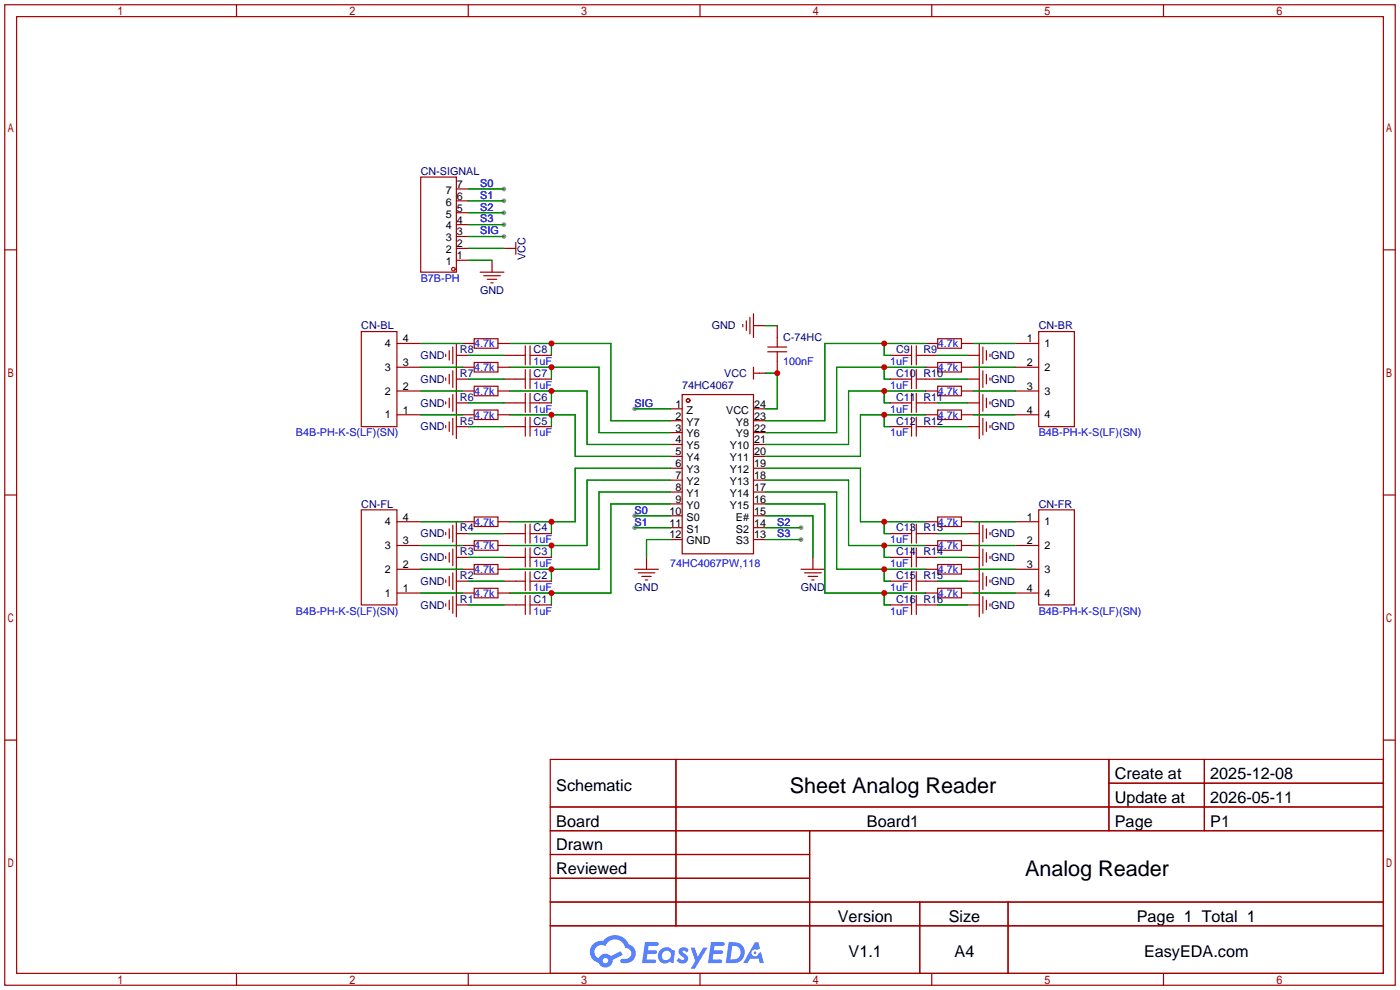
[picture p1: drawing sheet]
<svg xmlns="http://www.w3.org/2000/svg" width="299mm" height="212mm" viewBox="0 0 299 212" stroke-linecap="round" stroke-linejoin="round" font-family="sans-serif">
<g fill="#999">
<circle cx="107.7" cy="50.5" r=".51"/>
<circle cx="107.7" cy="48" r=".51"/>
<circle cx="107.7" cy="45.5" r=".51"/>
<circle cx="107.7" cy="42.9" r=".51"/>
<circle cx="107.7" cy="40.4" r=".51"/>
<circle cx="135.6" cy="112.8" r=".51"/>
<circle cx="171.2" cy="112.8" r=".51"/>
<circle cx="171.2" cy="115.3" r=".51"/>
<circle cx="135.6" cy="87.4" r=".51"/>
<circle cx="135.6" cy="110.2" r=".51"/>
</g>
<g fill="none" stroke="#a10000" stroke-width=".25">
<path d="M1 1h297.2v209.6h-297.2zM3.6 3.6h292.1v204.4h-292.1zM50.5 1v2.6M100.1 1v2.6M149.6 1v2.6M199.1 1v2.6M248.7 1v2.6M1 53.4h2.6M295.7 53.4h2.5M1 105.8h2.6M295.7 105.8h2.5M1 158.2h2.6"/>
<path d="M295.7 158.2h2.5M117.6 162.3h178.1v45.7h-178.1zM117.6 172.5h178.1M117.6 177.5h178.1M144.5 162.3v35.6M173 177.5v30.5M237 162.3v15.2M237 167.4h58.7M257.4 162.3v15.2M117.6 182.6h55.4M117.6 192.8h178.1M117.6 187.7h55.4"/>
<path d="M117.6 197.9h178.1M196.6 192.8v15.2M215.4 192.8v15.2M50.5 208v2.6M100.1 208v2.6M149.6 208v2.6M199.1 208v2.6M248.7 208v2.6"/>
</g>
<g fill="#5487ff">
<path d="M145.3 202.7a1.3 1.3 0 0 1 1.9 .3l-.4 .6a.54 .54 0 0 0-.9-.2l.1 .2a1.34 1.34 0 0 1 .9 1.8 1.47 1.47 0 0 1-2.3-.1l.5-.6 .8 .5a.31 .31 0 0 0 .4-.3 .31 .31 0 0 0-.3-.4 1.12 1.12 0 0 1-.7-1.8z"/>
<path d="M147.6 202.5h.9l.6 2 1.2-2h.9l-2.7 4.6h-.9l1-1.7z"/>
<path d="M137.8 201.4h1.7a1.31 1.31 0 0 1 1.2 .2 .4 .4 0 0 1-.3 .5l-1.8 .1-.1 .9h1.6a.4 .4 0 0 1 .4 .4 .4 .4 0 0 1-.5 .4h-1.6l-.2 1.2h1.4a.46 .46 0 0 1 .5 0 .46 .46 0 0 1 .1 .5l-.4 .2h-2.6z"/>
<path d="M151.9 201.4h1.7a1.32 1.32 0 0 1 1.2 .2 .39 .39 0 0 1-.3 .5l-1.8 .1-.1 .9h1.6a.4 .4 0 0 1 .4 .4 .4 .4 0 0 1-.4 .4h-1.7l-.2 1.2h1.4a.46 .46 0 0 1 .5 0 .46 .46 0 0 1 .1 .5l-.4 .2h-2.6z"/>
<path d="M161.3 201.4h.8l.3 1.3-.6 .4a.75 .75 0 0 0-1.1 .3 .75 .75 0 0 0 .5 1 .75 .75 0 0 0 .9-.7l.5-.2 .6 2.3h-.8l-.3-.9h-1.8l-.5 .9h-1z"/>
<path d="M155.7 201.4l-.6 4.4h1.5a2.27 2.27 0 0 0 2.6-2.2 2.27 2.27 0 0 0-2.7-2.2zM156.5 202.1a1.5 1.5 0 0 1 1.8 1.6 1.5 1.5 0 0 1-1.9 1.4h-.3z"/>
<path d="M141.2 203a1.6 1.6 0 0 0-.3 2.3 1.6 1.6 0 0 0 2.3 .2l.7 .3 .3-2.4-.1-.3-.5-.1a1.58 1.58 0 0 0-2.4 0zM141.8 203.5a.98 .98 0 0 1 1.6 .4 .98 .98 0 0 1-1.1 1.3 .94 .94 0 0 1-.9-.7 .94 .94 0 0 1 .4-1z"/>
<path d="M126.8 201.8a2.37 2.37 0 0 0 1.1 4 1.54 1.54 0 0 0 1.8 1 1.54 1.54 0 0 0 1.2-1.6l2.2-1.1-.5-.8-2 1a1.57 1.57 0 0 0-2.7 .5 1.5 1.5 0 0 1-.7-2.1 1.5 1.5 0 0 1 2.2-.5 2.23 2.23 0 0 1 2.3-1.4 2.23 2.23 0 0 1 2 1.8 1.16 1.16 0 0 1 1.2 1.1 1.16 1.16 0 0 1-1.1 1.2h-.7a.47 .47 0 0 0-.5 .4 .47 .47 0 0 0 .4 .5 2.17 2.17 0 0 0 2.5-.9 2.17 2.17 0 0 0-.3-2.7l-.8-.4a3.2 3.2 0 0 0-5.5-.7l-1.1 .1zM128.8 205.3a.6 .6 0 0 1 1.2 0 .6 .6 0 0 1-1.2 0z"/>
<circle cx="161.4" cy="203.6" r=".28"/>
</g>
<g fill="none" stroke="#a10000" stroke-width=".25">
<path d="M89.9 37.8h7.6v20.4h-7.6zM97.5 55.6h2.6M97.5 53.1h2.6M97.5 50.5h2.6M97.5 48h2.6M97.5 45.5h2.6M97.5 42.9h2.6M97.5 40.4h2.6M102.6 58.2h5.1M103.4 58.9h3.5M104.1 59.7h2.1M105.2 55.6v2.6"/>
<path d="M107.7 53.1h2.5M110.2 51.8v2.6M77.2 70.9h7.6v20.3h-7.6zM84.8 78.5h5.1M84.8 73.4h5.1M95.2 75.7v.5M96 74.9v2.1M96.8 74.2v3.5M96.8 79.2v3.6M97.5 75.9h2.6M97.5 73.4v20.3M98.8 78.5h2.5"/>
<path d="M98.8 73.4h2.5M101.3 77.5h5.1v2h-5.1zM101.3 72.4h5.1v2h-5.1zM104.9 60.5h.5M106.4 78.5h2.6M106.4 73.4h2.6M107.7 75.9h4.6M112.3 73.9v4.1M112.3 79v4.1M113.3 75.9h4.6M113.3 73.9v4.1M113.3 79v4.1"/>
<path d="M158.7 69.3v.5M159.5 68.6v2M160.3 67.8v3.6M161 69.6h2.6M161 67.1v5M161 78.5v2.5M161 79.8h2.6M164.1 74.2h4M164.1 75.2h4M166.1 69.6v4.6M166.1 75.2v4.6M190.2 75.9h4.6"/>
<path d="M194.8 73.9v4.1M194.8 79v4.1M195.8 75.9h4.6M195.8 73.9v4.1M195.8 79v4.1M197.9 78.5h2.5M197.9 73.4h2.5M200.4 72.4h5.1v2h-5.1zM200.4 77.5h5.1v2h-5.1zM205.5 78.5h2.5M205.5 73.4h2.5M206.8 75.9h2.5"/>
<path d="M209.3 73.4v20.3M210.1 74.2v3.5M210.1 79.2v3.6M210.8 74.9v2.1M211.6 75.7v.5M216.9 78.5h5.1M216.9 73.4h5.1M222 70.9h7.6v20.3h-7.6zM84.8 88.6h5.1M84.8 83.6h5.1M95.2 80.8v.5M95.2 85.9v.5"/>
<path d="M95.2 90.9v.5M96 80v2M96 85.1v2M96 90.2v2M96.8 84.3v3.6M96.8 89.4v3.6M97.5 91.2h2.6M97.5 86.1h2.6M97.5 81h2.6M98.8 88.6h2.5M98.8 83.6h2.5M101.3 87.6h5.1v2.1h-5.1z"/>
<path d="M101.3 82.5h5.1v2.1h-5.1zM106.4 88.6h2.6M106.4 83.6h2.6M107.7 91.2h4.6M107.7 86.1h4.6M107.7 81h4.6M112.3 84.1v4M112.3 89.2v4M113.3 84.1v4M113.3 89.2v4M113.3 91.2h4.6M113.3 86.1h4.6"/>
<path d="M113.3 81h4.6M143.3 87.4h2.5M143.3 89.9h2.5M143.3 92.5h2.5M143.3 95h2.5M143.3 97.5h2.5M145.8 84.3h15.2v34.1h-15.2zM161 87.4h2.6M161 89.9h2.6M161 92.5h2.6M161 95h2.6M161 97.5h2.6"/>
<path d="M190.2 91.2h4.6M190.2 86.1h4.6M190.2 81h4.6M194.8 84.1v4M194.8 89.2v4M195.8 84.1v4M195.8 89.2v4M195.8 91.2h4.6M195.8 86.1h4.6M195.8 81h4.6M197.9 88.6h2.5M197.9 83.6h2.5"/>
<path d="M200.4 82.5h5.1v2.1h-5.1zM200.4 87.6h5.1v2.1h-5.1zM205.5 88.6h2.5M205.5 83.6h2.5M206.8 91.2h2.5M206.8 86.1h2.5M206.8 81h2.5M210.1 84.3v3.6M210.1 89.4v3.6M210.8 80v2M210.8 85.1v2M210.8 90.2v2"/>
<path d="M211.6 80.8v.5M211.6 85.9v.5M211.6 90.9v.5M216.9 88.6h5.1M216.9 83.6h5.1M77.2 109h7.6v20.3h-7.6zM84.8 116.6h5.1M84.8 111.5h5.1M95.2 113.8v.5M95.2 118.9v.5M96 113v2.1M96 118.1v2"/>
<path d="M96.8 112.3v3.5M96.8 117.3v3.6M97.5 111.5v20.3M97.5 119.1h2.6M97.5 114h2.6M98.8 116.6h2.5M98.8 111.5h2.5M101.3 115.6h5.1v2h-5.1zM101.3 110.5h5.1v2h-5.1zM106.4 116.6h2.6M106.4 111.5h2.6M107.7 119.1h4.6"/>
<path d="M107.7 114h4.6M112.3 112v4.1M112.3 117.1v4.1M113.3 112v4.1M113.3 117.1v4.1M113.3 119.1h4.6M113.3 114h4.6M138.2 119.1v2.6M143.3 100.1h2.5M143.3 102.6h2.5M143.3 105.2h2.5M143.3 107.7h2.5"/>
<path d="M143.3 110.2h2.5M143.3 112.8h2.5M143.3 115.3h2.5M161 100.1h2.6M161 102.6h2.6M161 105.2h2.6M161 107.7h2.6M161 110.2h2.6M161 112.8h2.6M161 115.3h2.6M173.7 119.1v2.6M190.2 119.1h4.6"/>
<path d="M190.2 114h4.6M194.8 112v4.1M194.8 117.1v4.1M195.8 112v4.1M195.8 117.1v4.1M195.8 119.1h4.6M195.8 114h4.6M197.9 116.6h2.5M197.9 111.5h2.5M200.4 110.5h5.1v2h-5.1zM200.4 115.6h5.1v2h-5.1zM205.5 116.6h2.5"/>
<path d="M205.5 111.5h2.5M206.8 119.1h2.5M206.8 114h2.5M209.3 111.5v20.3M210.1 112.3v3.5M210.1 117.3v3.6M210.8 113v2.1M210.8 118.1v2M211.6 113.8v.5M211.6 118.9v.5M216.9 116.6h5.1M216.9 111.5h5.1"/>
<path d="M222 109h7.6v20.3h-7.6zM84.8 121.7h5.1M84.8 126.7h5.1M95.2 124v.5M95.2 129v.5M96 123.2v2M96 128.3v2M96.8 122.4v3.6M96.8 127.5v3.6M97.5 129.3h2.6M97.5 124.2h2.6M98.8 121.7h2.5"/>
<path d="M98.8 126.7h2.5M101.3 125.7h5.1v2.1h-5.1zM101.3 120.6h5.1v2.1h-5.1zM106.4 121.7h2.6M106.4 126.7h2.6M107.7 129.3h4.6M107.7 124.2h4.6M112.3 122.2v4M112.3 127.3v4M113.3 129.3h4.6M113.3 122.2v4M113.3 127.3v4"/>
<path d="M113.3 124.2h4.6M135.6 121.7h5.1M136.4 122.4h3.6M137.2 123.2h2M137.9 124h.5M171.2 121.7h5.1M172 122.4h3.5M172.7 123.2h2.1M173.5 124h.5M190.2 129.3h4.6M190.2 124.2h4.6M194.8 122.2v4"/>
<path d="M194.8 127.3v4M195.8 122.2v4M195.8 127.3v4M195.8 129.3h4.6M195.8 124.2h4.6M197.9 121.7h2.5M197.9 126.7h2.5M200.4 120.6h5.1v2.1h-5.1zM200.4 125.7h5.1v2.1h-5.1zM205.5 121.7h2.5M205.5 126.7h2.5M206.8 129.3h2.5"/>
<path d="M206.8 124.2h2.5M210.1 122.4v3.6M210.1 127.5v3.6M210.8 123.2v2M210.8 128.3v2M211.6 124v.5M211.6 129v.5M216.9 121.7h5.1M216.9 126.7h5.1"/>
<circle cx="96.9" cy="57.5" r=".38"/>
<circle cx="147.1" cy="85.6" r=".38"/>
</g>
<g fill="none" stroke="#008700" stroke-width=".25">
<path d="M100.1 50.5h7.6M100.1 48h7.6M100.1 45.5h7.6M100.1 42.9h7.6M100.1 40.4h7.6M100.1 53.1h7.6M100.1 55.6h5.1M89.9 78.5h8.9M89.9 73.4h8.9M100.1 75.9h7.6M109 73.4h21.6v16.5h12.7M109 78.5h19v14h15.3"/>
<path d="M117.9 73.4v2.5M117.9 78.5v2.5M163.6 79.8h2.5v7.6h-2.5M163.6 69.6h2.5M189 73.4v2.5h1.2M189 78.5v2.5h1.2M197.9 78.5h-19.1v14h-15.2M197.9 73.4h-21.6v16.5h-12.7M200.4 75.9h6.4M208 78.5h8.9M208 73.4h8.9M89.9 88.6h8.9"/>
<path d="M89.9 83.6h8.9M100.1 91.2h7.6M100.1 86.1h7.6M100.1 81h7.6M109 83.6h16.5v11.4h17.8M109 88.6h13.9v8.9h20.4M117.9 83.6v2.5M117.9 88.6v2.6M135.6 87.4h7.7M189 83.6v2.5h1.2M189 88.6v2.6h1.2M197.9 88.6h-14v8.9h-20.3"/>
<path d="M197.9 83.6h-16.5v11.4h-17.8M200.4 91.2h6.4M200.4 86.1h6.4M200.4 81h6.4M208 88.6h8.9M208 83.6h8.9M89.9 116.6h8.9M89.9 111.5h8.9M100.1 119.1h7.6M100.1 114h7.6M117.9 111.5v2.5M117.9 116.6v2.5"/>
<path d="M135.6 112.8h7.7M135.6 110.2h7.7M143.3 115.3h-5.1v3.8M143.3 107.7h-12.7v19h-21.6M143.3 105.2h-15.3v16.5h-19M143.3 102.6h-17.8v14h-16.5M143.3 100.1h-20.4v11.4h-13.9M163.6 115.3h7.6M163.6 112.8h7.6M163.6 110.2h10.1v8.9M163.6 107.7h12.7v19h21.6M163.6 105.2h15.2v16.5h19.1"/>
<path d="M163.6 102.6h17.8v14h16.5M163.6 100.1h20.3v11.4h14M189 111.5v2.5h1.2M189 116.6v2.5h1.2M200.4 119.1h6.4M200.4 114h6.4M208 116.6h8.9M208 111.5h8.9M89.9 126.7h8.9M89.9 121.7h8.9M100.1 129.3h7.6M100.1 124.2h7.6"/>
<path d="M117.9 121.7v2.5M117.9 126.7v2.6M189 121.7v2.5h1.2M189 126.7v2.6h1.2M200.4 129.3h6.4M200.4 124.2h6.4M208 126.7h8.9M208 121.7h8.9"/>
</g>
<g fill="#c00">
<circle cx="166.1" cy="79.8" r=".63"/>
<circle cx="117.9" cy="126.7" r=".63"/>
<circle cx="117.9" cy="121.7" r=".63"/>
<circle cx="117.9" cy="116.6" r=".63"/>
<circle cx="117.9" cy="111.5" r=".63"/>
<circle cx="117.9" cy="88.6" r=".63"/>
<circle cx="117.9" cy="83.6" r=".63"/>
<circle cx="117.9" cy="78.5" r=".63"/>
<circle cx="117.9" cy="73.4" r=".63"/>
<circle cx="189" cy="126.7" r=".63"/>
<circle cx="189" cy="121.7" r=".63"/>
<circle cx="189" cy="116.6" r=".63"/>
<circle cx="189" cy="111.5" r=".63"/>
<circle cx="189" cy="88.6" r=".63"/>
<circle cx="189" cy="83.6" r=".63"/>
<circle cx="189" cy="78.5" r=".63"/>
<circle cx="189" cy="73.4" r=".63"/>
</g>
<g font-size="4.6">
<text x="168.8" y="169.4">Sheet Analog Reader</text>
<text x="219.1" y="187.2">Analog Reader</text>
</g>
<g font-size="3.5">
<text x="238.3" y="166.5">Create at</text>
<text x="258.7" y="166.5">2025-12-08</text>
<text x="118.9" y="169.1">Schematic</text>
<text x="238.3" y="171.6">Update at</text>
<text x="258.7" y="171.6">2026-05-11</text>
<text x="118.9" y="176.7">Board</text>
<text x="185.3" y="176.7">Board1</text>
<text x="238.3" y="176.7">Page</text>
<text x="258.7" y="176.7">P1</text>
<text x="118.9" y="181.8">Drawn</text>
<text x="118.9" y="186.8">Reviewed</text>
<text x="179.1" y="197">Version</text>
<text x="202.8" y="197">Size</text>
<text x="243" y="197">Page 1 Total 1</text>
<text x="181.4" y="204.6">V1.1</text>
<text x="204" y="204.6">A4</text>
<text x="244.5" y="204.6">EasyEDA.com</text>
</g>
<g font-size="2.3" fill="#000080">
<text x="89.9" y="37.4">CN-SIGNAL</text>
<text x="112.3" y="55.5" transform="rotate(-90 112.3 55.5)">VCC</text>
<text x="102.6" y="62.8">GND</text>
<text x="77.2" y="70.4">CN-BL</text>
<text x="152.1" y="70.4">GND</text>
<text x="222" y="70.4">CN-BR</text>
<text x="89.9" y="76.8">GND</text>
<text x="98.3" y="75.5">R8</text>
<text x="114" y="75.5">C8</text>
<text x="167.4" y="72.9">C-74HC</text>
<text x="191.5" y="75.5">C9</text>
<text x="197.4" y="75.5">R9</text>
<text x="211.8" y="76.8">GND</text>
<text x="89.9" y="81.8">GND</text>
<text x="98.3" y="80.6">R7</text>
<text x="114" y="80.6">C7</text>
<text x="145.8" y="83.1">74HC4067</text>
<text x="154.8" y="80.6">VCC</text>
<text x="191.5" y="80.6">C10</text>
<text x="197.4" y="80.6">R10</text>
<text x="211.8" y="81.8">GND</text>
<text x="89.9" y="86.9">GND</text>
<text x="98.3" y="85.6">R6</text>
<text x="114" y="85.6">C6</text>
<text x="191.5" y="85.6">C11</text>
<text x="197.4" y="85.6">R11</text>
<text x="211.8" y="86.9">GND</text>
<text x="89.9" y="92">GND</text>
<text x="98.3" y="90.7">R5</text>
<text x="114" y="90.7">C5</text>
<text x="191.5" y="90.7">C12</text>
<text x="197.4" y="90.7">R12</text>
<text x="211.8" y="92">GND</text>
<text x="77.2" y="108.5">CN-FL</text>
<text x="98.3" y="113.6">R4</text>
<text x="114" y="113.6">C4</text>
<text x="191.5" y="113.6">C13</text>
<text x="197.4" y="113.6">R13</text>
<text x="222" y="108.5">CN-FR</text>
<text x="89.9" y="119.9">GND</text>
<text x="89.9" y="114.9">GND</text>
<text x="98.3" y="118.7">R3</text>
<text x="114" y="118.7">C3</text>
<text x="191.5" y="118.7">C14</text>
<text x="197.4" y="118.7">R14</text>
<text x="211.8" y="114.9">GND</text>
<text x="211.8" y="119.9">GND</text>
<text x="89.9" y="125">GND</text>
<text x="98.3" y="123.7">R2</text>
<text x="114" y="123.7">C2</text>
<text x="191.5" y="123.7">C15</text>
<text x="197.4" y="123.7">R15</text>
<text x="211.8" y="125">GND</text>
<text x="89.9" y="130.1">GND</text>
<text x="98.3" y="128.8">R1</text>
<text x="114" y="128.8">C1</text>
<text x="135.6" y="126.3">GND</text>
<text x="171.2" y="126.3">GND</text>
<text x="191.5" y="128.8">C16</text>
<text x="197.4" y="128.8">R16</text>
<text x="211.8" y="130.1">GND</text>
</g>
<g font-size="2.3">
<text x="95.3" y="41.4">7</text>
<text x="97.7" y="40.2">7</text>
<text x="95.3" y="46.5">5</text>
<text x="95.3" y="44">6</text>
<text x="97.7" y="47.8">4</text>
<text x="97.7" y="45.2">5</text>
<text x="97.7" y="42.7">6</text>
<text x="95.3" y="51.6">3</text>
<text x="95.3" y="49">4</text>
<text x="97.7" y="52.9">2</text>
<text x="97.7" y="50.3">3</text>
<text x="95.3" y="56.7">1</text>
<text x="95.3" y="54.1">2</text>
<text x="97.7" y="55.4">1</text>
<text x="82.3" y="74.2">4</text>
<text x="86.1" y="73.2">4</text>
<text x="219.4" y="73.2">1</text>
<text x="223.3" y="74.2">1</text>
<text x="82.3" y="79.3">3</text>
<text x="86.1" y="83.3">2</text>
<text x="86.1" y="78.3">3</text>
<text x="219.4" y="78.3">2</text>
<text x="219.4" y="83.3">3</text>
<text x="223.3" y="79.3">2</text>
<text x="82.3" y="89.4">1</text>
<text x="82.3" y="84.4">2</text>
<text x="86.1" y="88.4">1</text>
<text x="144.4" y="87.1">1</text>
<text x="144.4" y="89.7">2</text>
<text x="146.7" y="88.4">Z</text>
<text x="155.2" y="88.4">VCC</text>
<text x="161.2" y="89.7">23</text>
<text x="161.2" y="87.1">24</text>
<text x="219.4" y="88.4">4</text>
<text x="223.3" y="84.4">3</text>
<text x="223.3" y="89.4">4</text>
<text x="144.4" y="92.2">3</text>
<text x="144.4" y="94.8">4</text>
<text x="146.7" y="91">Y7</text>
<text x="146.7" y="93.5">Y6</text>
<text x="157.3" y="93.5">Y9</text>
<text x="157.3" y="91">Y8</text>
<text x="161.2" y="94.8">21</text>
<text x="161.2" y="92.2">22</text>
<text x="144.4" y="97.3">5</text>
<text x="144.4" y="99.8">6</text>
<text x="146.7" y="96">Y5</text>
<text x="146.7" y="98.6">Y4</text>
<text x="146.7" y="101.1">Y3</text>
<text x="156" y="101.1">Y12</text>
<text x="156" y="98.6">Y11</text>
<text x="156" y="96">Y10</text>
<text x="161.2" y="99.8">19</text>
<text x="161.2" y="97.3">20</text>
<text x="144.4" y="102.4">7</text>
<text x="144.4" y="104.9">8</text>
<text x="144.4" y="107.5">9</text>
<text x="146.7" y="103.7">Y2</text>
<text x="146.7" y="106.2">Y1</text>
<text x="156" y="106.2">Y14</text>
<text x="156" y="103.7">Y13</text>
<text x="161.2" y="107.5">16</text>
<text x="161.2" y="104.9">17</text>
<text x="161.2" y="102.4">18</text>
<text x="82.3" y="112.3">4</text>
<text x="86.1" y="111.3">4</text>
<text x="143.1" y="110">10</text>
<text x="143.1" y="112.5">11</text>
<text x="146.7" y="108.7">Y0</text>
<text x="146.7" y="111.3">S0</text>
<text x="146.7" y="113.8">S1</text>
<text x="156" y="108.7">Y15</text>
<text x="157.3" y="113.8">S2</text>
<text x="157.3" y="111.3">E#</text>
<text x="161.2" y="112.5">14</text>
<text x="161.2" y="110">15</text>
<text x="219.4" y="111.3">1</text>
<text x="223.3" y="112.3">1</text>
<text x="82.3" y="117.4">3</text>
<text x="86.1" y="116.4">3</text>
<text x="143.1" y="115.1">12</text>
<text x="146.7" y="116.4">GND</text>
<text x="157.3" y="116.4">S3</text>
<text x="161.2" y="115.1">13</text>
<text x="219.4" y="116.4">2</text>
<text x="223.3" y="117.4">2</text>
<text x="82.3" y="122.5">2</text>
<text x="86.1" y="121.4">2</text>
<text x="219.4" y="121.4">3</text>
<text x="223.3" y="122.5">3</text>
<text x="82.3" y="127.5">1</text>
<text x="86.1" y="126.5">1</text>
<text x="219.4" y="126.5">4</text>
<text x="223.3" y="127.5">4</text>
</g>
<g font-size="2.3" fill="#00f">
<text x="102.6" y="39.9">S0</text>
<text x="102.6" y="47.5">S3</text>
<text x="102.6" y="45">S2</text>
<text x="102.6" y="42.5">S1</text>
<text x="102.6" y="50.1">SIG</text>
<text x="89.9" y="60.2">B7B-PH</text>
<text x="101.3" y="74.2">4.7k</text>
<text x="200.4" y="74.2">4.7k</text>
<text x="101.3" y="79.3">4.7k</text>
<text x="114" y="83.1">1uF</text>
<text x="114" y="78">1uF</text>
<text x="167.4" y="78">100nF</text>
<text x="190.2" y="78">1uF</text>
<text x="190.2" y="83.1">1uF</text>
<text x="200.4" y="79.3">4.7k</text>
<text x="101.3" y="89.5">4.7k</text>
<text x="101.3" y="84.4">4.7k</text>
<text x="114" y="88.2">1uF</text>
<text x="135.6" y="86.9">SIG</text>
<text x="190.2" y="88.2">1uF</text>
<text x="200.4" y="84.4">4.7k</text>
<text x="200.4" y="89.5">4.7k</text>
<text x="63.2" y="93.3">B4B-PH-K-S(LF)(SN)</text>
<text x="114" y="93.3">1uF</text>
<text x="190.2" y="93.3">1uF</text>
<text x="222" y="93.3">B4B-PH-K-S(LF)(SN)</text>
<text x="101.3" y="112.3">4.7k</text>
<text x="135.6" y="112.3">S1</text>
<text x="135.6" y="109.8">S0</text>
<text x="166.1" y="112.3">S2</text>
<text x="200.4" y="112.3">4.7k</text>
<text x="101.3" y="117.4">4.7k</text>
<text x="114" y="116.1">1uF</text>
<text x="166.1" y="114.9">S3</text>
<text x="190.2" y="116.1">1uF</text>
<text x="200.4" y="117.4">4.7k</text>
<text x="101.3" y="122.5">4.7k</text>
<text x="114" y="121.2">1uF</text>
<text x="143.3" y="121.2">74HC4067PW,118</text>
<text x="190.2" y="121.2">1uF</text>
<text x="200.4" y="122.5">4.7k</text>
<text x="63.2" y="131.4">B4B-PH-K-S(LF)(SN)</text>
<text x="101.3" y="127.6">4.7k</text>
<text x="114" y="131.4">1uF</text>
<text x="114" y="126.3">1uF</text>
<text x="190.2" y="126.3">1uF</text>
<text x="190.2" y="131.4">1uF</text>
<text x="200.4" y="127.6">4.7k</text>
<text x="222" y="131.4">B4B-PH-K-S(LF)(SN)</text>
</g>
</svg>
